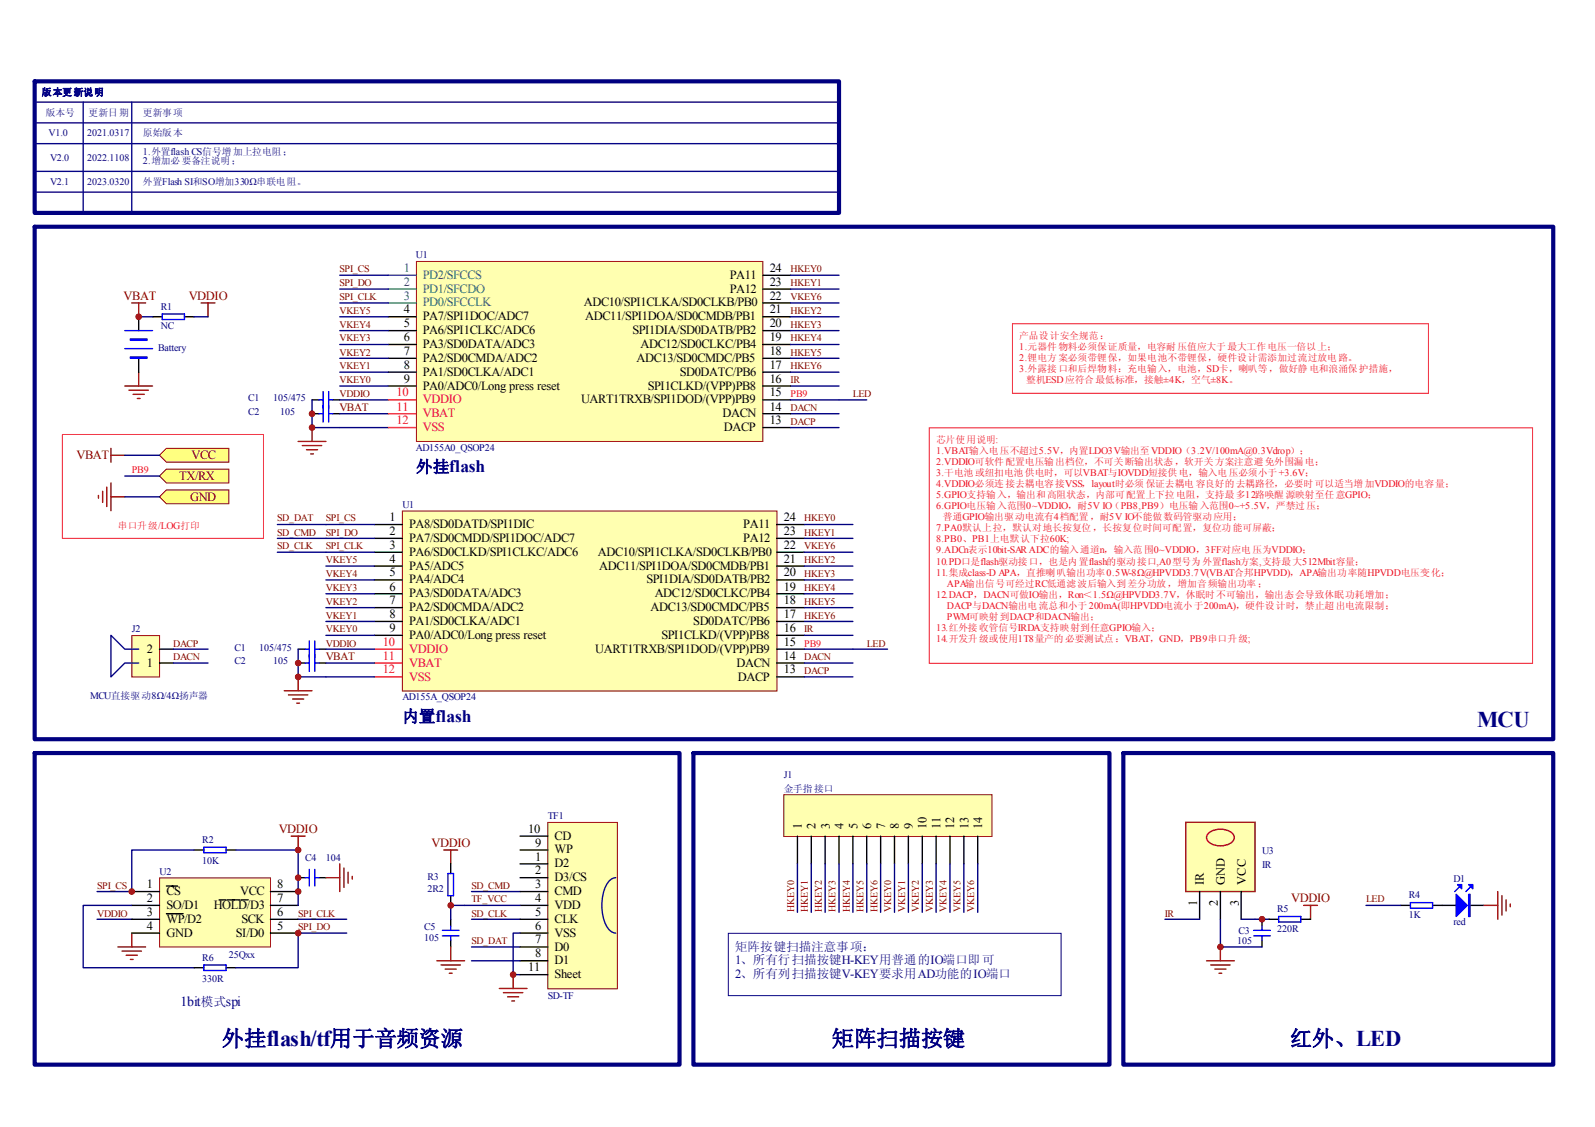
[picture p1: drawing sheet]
<svg xmlns="http://www.w3.org/2000/svg" width="297mm" height="210mm" viewBox="0 0 297 210" stroke-linecap="round" stroke-linejoin="round" font-family="sans-serif">
<path d="M6.5 42.2h282.8v95.5h-282.8zM6.5 140.3h120.1v58h-120.1z" fill="none" stroke="#000080" stroke-width=".77"/>
<path d="M135.6 173.8h62v11.6h-62z" fill="none" stroke="#11037f" stroke-width=".19"/>
<path d="M224.7 178.9h5.2M225.5 179.7h3.6M227.3 176.4v2.5M242.8 168.6h2.6M244.1 168.6v2.6M226.2 180.5h2.1M227 181.3h.5" fill="none" stroke="#800000" stroke-width=".26"/>
<path d="M220.8 153.2h12.9v12.9h-12.9z" fill-rule="evenodd" fill="#ffffb0" stroke="#800000" stroke-width=".26"/>
<path d="M223.4 166.1v5.1M227.3 166.1v5.1M231.2 166.1v5.1" fill="none" stroke="#000" stroke-width=".26"/>
<path d="M225 155.2a3.6 3.6 0 0 1 4.5 0 1.12 1.12 0 0 1-.4 1.9 3.4 3.4 0 0 1-4.3-.7l-.1-.4z" fill="none" stroke="#bf0000" stroke-width=".26"/>
<path d="M216.9 171.2h6.5M231.2 171.2h2.5" fill="none" stroke="#000080" stroke-width=".26"/>
<path d="M24.6 118.5h5.1v7.6h-5.1z" fill="#ffffb0"/>
<path d="M24.6 118.4h5.1v7.7h-5.1z" fill="none" stroke="#800000" stroke-width=".19"/>
<path d="M29.7 123.5h2.6M29.7 120.9h2.6M235 171.2v1.3M235 175.1v1.3" fill="none" stroke="#000" stroke-width=".26"/>
<path d="M233.5 174.3h3.1M233.5 173.3h3.1M235 172.5v.8M235 174.3v.8" fill="none" stroke="#00f" stroke-width=".26"/>
<path d="M32.3 120.9h6.4M32.3 123.5h6.4M87.8 171.2h9.1M87.8 166.1h9.1M87.8 176.4h9.1M96.9 173.8h-1.3v7.7h1.3M227.3 171.2v5.2h7.7M233.7 171.2h2.6" fill="none" stroke="#000080" stroke-width=".26"/>
<path d="M93 184.1h5.1M93.8 184.9h3.6M94.5 185.7h2.1M95.3 186.4h.5M95.6 181.5v2.6" fill="none" stroke="#800000" stroke-width=".26"/>
<path d="M102.1 153.3h12.9v30.9h-12.9z" fill="#ffffb0"/>
<path d="M102 153.2h13v31h-13z" fill="none" stroke="#800000" stroke-width=".19"/>
<g fill="none" stroke="#000" stroke-width=".26">
<path d="M58.1 77.1h1.3M58.1 74.5h1.3M62 77.1h1.3M62 74.5h1.3M96.9 155.7h5.1M96.9 158.3h5.1M83.9 160.9v1.8M83.9 166.8v1.8M83.9 171.2v1.3M83.9 175.1v1.3M96.9 176.4h5.1M96.9 168.6h5.1"/>
<path d="M96.9 171.2h5.1M96.9 173.8h5.1M96.9 178.9h5.1M96.9 163.5h5.1M96.9 166.1h5.1M96.9 160.9h5.1M260.9 168.6h1.8M266.8 168.6h4.4M273.8 168.6h2.5M96.9 181.5h5.1"/>
</g>
<path d="M25.8 120.9h-2.6l-2.5-2.6v7.8l2.5-2.6h2.6M114.7 163.5a2.27 2.27 0 0 0-1.9 1.5 8.9 8.9 0 0 0 .4 7.9l.9 .8 .6 .1" fill="none" stroke="#11037f" stroke-width=".26"/>
<path d="M58.1 74.5v2.6M63.3 74.5h9M63.3 77.1h9M63.3 79.6h9M147.2 77.1h9.1M147.2 71.9h9.1M87.8 178.9h9.1M96.9 168.6h-13v2.6M254.4 168.6h6.5" fill="none" stroke="#000080" stroke-width=".26"/>
<g fill="none" stroke="#800000" stroke-width=".26">
<path d="M58.1 79.6v2.6M55.5 82.2h5.2M56.3 83h3.6M57.1 83.8h2M57.9 84.5h.5M82.6 158.3h2.6M83.9 158.3v2.6M81.4 178.9h5.1M82.1 179.7h3.6M83.9 176.4v2.5M276.3 168.6h2.6M278.9 166.1v5.1"/>
<path d="M279.7 166.8v3.6M280.5 167.6v2.1M281.3 168.4v.5M82.9 180.5h2.1M83.7 181.3h.5"/>
</g>
<g fill="none" stroke="#00f" stroke-width=".26">
<path d="M59.4 77.1h.8M59.4 74.5h.8M60.2 72.9v5.7M61.2 77.1h.8M61.2 72.9v5.7M61.2 74.5h.8M82.4 174.3h3.1M82.4 173.3h3.1M83.4 162.7h1.1v4.1h-1.1zM83.9 172.5v.8M83.9 174.3v.8M262.7 168.1h4.1v1h-4.1z"/>
<path d="M272 165l-1.1 1.1M274 165l-1 1.1"/>
</g>
<g fill="#00f" stroke="#00f" stroke-width=".26">
<path d="M273.5 164.8h.8v.7z"/>
<path d="M271.4 164.8h.8v.7z"/>
<path d="M271.2 166.6l2.1 2-2.1 2.1z"/>
<path d="M273.5 166.6h.3v4.1h-.3z" fill-rule="evenodd"/>
</g>
<path d="M209.2 140.3h80.1v58h-80.1z" fill="none" stroke="#000080" stroke-width=".77"/>
<path d="M146 148.1h38.7v7.7h-38.7z" fill="#ffffb0"/>
<path d="M146 148h38.7v7.8h-38.7z" fill="none" stroke="#800000" stroke-width=".19"/>
<g fill="none" stroke="#000" stroke-width=".26">
<path d="M148.5 155.7v5.2M151.1 155.7v5.2M153.7 155.7v5.2M156.3 155.7v5.2M158.8 155.7v5.2M161.4 155.7v5.2M164 155.7v5.2M166.6 155.7v5.2M169.2 155.7v5.2M171.8 155.7v5.2M174.3 155.7v5.2M176.9 155.7v5.2"/>
<path d="M179.5 155.7v5.2M182.1 155.7v5.2"/>
</g>
<g fill="none" stroke="#000080" stroke-width=".26">
<path d="M148.5 160.9v9M151.1 160.9v9M153.7 160.9v9M156.3 160.9v9M158.8 160.9v9M161.4 160.9v9M164 160.9v9M166.6 160.9v9M169.2 160.9v9M171.8 160.9v9M174.3 160.9v9M176.9 160.9v9"/>
<path d="M179.5 160.9v9M182.1 160.9v9"/>
</g>
<path d="M129.1 140.3h77.5v58h-77.5z" fill="none" stroke="#000080" stroke-width=".77"/>
<path d="M77.6 48.8h64.5v33.4h-64.5z" fill="#ffffb0"/>
<path d="M77.6 48.7h64.5v33.5h-64.5z" fill="none" stroke="#800000" stroke-width=".19"/>
<g fill="none" stroke="#000" stroke-width=".26">
<path d="M72.3 59h5.2M142 59h5.2M142 51.3h5.2M142 53.8h5.2M142 56.4h5.2M72.3 71.9h5.2M72.3 69.3h5.2M72.3 66.7h5.2M72.3 64.2h5.2M72.3 61.6h5.2M142 71.9h5.2M142 69.3h5.2"/>
<path d="M142 66.7h5.2M142 64.2h5.2M142 61.6h5.2M142 79.6h5.2M142 77.1h5.2M142 74.5h5.2"/>
</g>
<path d="M72.3 56.4h5.2M72.3 53.8h5.2M72.3 51.3h5.2" fill="none" stroke="#008080" stroke-width=".26"/>
<path d="M72.3 74.5h5.2M72.3 77.1h5.2M72.3 79.6h5.2" fill="none" stroke="#ee0e22" stroke-width=".26"/>
<path d="M63.3 56.4h9M63.3 53.8h9M63.3 51.3h9M58.1 77.1v2.5h5.2M147.2 79.6h9.1" fill="none" stroke="#000080" stroke-width=".26"/>
<path d="M75 95.3h69.7v33.4h-69.7z" fill="#ffffb0"/>
<path d="M74.9 95.2h69.8v33.5h-69.8z" fill="none" stroke="#800000" stroke-width=".19"/>
<g fill="none" stroke="#000" stroke-width=".26">
<path d="M25.8 59v2.6M28.4 59h1.8M34.3 59h1.9M25.8 66.7v2.6M69.7 97.7h5.2M144.6 97.7h5.2M69.7 118.3h5.2M69.7 115.7h5.2M69.7 113.2h5.2M69.7 110.6h5.2M69.7 100.3h5.2M69.7 102.9h5.2"/>
<path d="M69.7 105.4h5.2M69.7 108h5.2M144.6 118.3h5.2M144.6 115.7h5.2M144.6 113.2h5.2M144.6 110.6h5.2M144.6 100.3h5.2M144.6 102.9h5.2M144.6 105.4h5.2M144.6 108h5.2M55.5 123.5h1.3M55.5 120.9h1.3"/>
<path d="M59.4 123.5h1.3M59.4 120.9h1.3M144.6 126.1h5.2M144.6 123.5h5.2M144.6 120.9h5.2"/>
</g>
<path d="M69.7 120.9h5.2M69.7 123.5h5.2M69.7 126.1h5.2" fill="none" stroke="#ee0e22" stroke-width=".26"/>
<g fill="none" stroke="#000080" stroke-width=".26">
<path d="M25.8 59h2.6M36.2 59h2.5M63.3 59h9M147.2 51.3h9.1M147.2 53.8h9.1M147.2 56.4h9.1M147.2 59h9.1M63.3 61.6h9M63.3 64.2h9M63.3 66.7h9M63.3 69.3h9M63.3 71.9h9"/>
<path d="M147.2 74.5h14.2M147.2 61.6h9.1M147.2 64.2h9.1M147.2 66.7h9.1M147.2 69.3h9.1M51.7 97.7h18M149.8 97.7h9M51.7 102.9h18M51.7 100.3h18M60.7 118.3h9M60.7 115.7h9M60.7 113.2h9"/>
<path d="M60.7 110.6h9M60.7 108h9M60.7 105.4h9M149.8 102.9h9M149.8 100.3h9M149.8 118.3h9M149.8 115.7h9M149.8 113.2h9M149.8 110.6h9M149.8 108h9M149.8 105.4h9M55.5 120.9v5.2h14.2"/>
<path d="M60.7 120.9h9M60.7 123.5h9M149.8 120.9h15.5M149.8 123.5h9M149.8 126.1h9M18.1 166.1h6.4M18.1 171.2h6.4M55.5 171.2h9.1M55.5 173.8h9.1"/>
</g>
<path d="M30.2 58.5h4.1v1h-4.1zM23.2 64.9h5.2M23.2 61.6h5.2M57.6 119.4v5.6M58.6 119.4v5.6M56.8 123.5h.8M56.8 120.9h.8M58.6 123.5h.8M58.6 120.9h.8" fill="none" stroke="#00f" stroke-width=".26"/>
<g fill="none" stroke="#800000" stroke-width=".26">
<path d="M24.5 56.4h2.6M25.8 56.4v2.6M37.4 56.4h2.6M38.7 56.4v2.6M23.2 71.9h5.2M24 72.7h3.6M24.8 73.4h2.1M25.6 74.2h.5M25.8 69.3v2.6M52.9 128.6h5.2M53.7 129.4h3.6M54.5 130.2h2.1"/>
<path d="M55.3 131h.5M55.5 126.1v2.5M54.2 155.7h2.6M55.5 155.7v2.6M22 176.4h5.1M22.7 177.1h3.6M23.5 177.9h2.1M24.3 178.7h.5M24.5 173.8v2.6"/>
</g>
<g fill="#00f" stroke="#00f" stroke-width=".26">
<path d="M24.3 63.1h3.1v.3h-3.1z" fill-rule="evenodd"/>
<path d="M24.3 66.5h3.1v.2h-3.1z" fill-rule="evenodd"/>
</g>
<path d="M6.5 15.1h149.8v24.6h-149.8z" fill="none" stroke="#000080" stroke-width=".77"/>
<path d="M6.5 19h149.8M15.5 19v20.7M24.5 19v20.7M6.5 22.9h149.8M6.5 26.8h149.8M6.5 31.9h149.8M6.5 35.8h149.8" fill="none" stroke="#11037f" stroke-width=".26"/>
<path d="M29.8 163.6h20.6v12.8h-20.6z" fill="#ffffb0"/>
<path d="M29.7 163.5h20.7v12.9h-20.7z" fill="none" stroke="#800000" stroke-width=".19"/>
<g fill="none" stroke="#000" stroke-width=".26">
<path d="M36.2 158.3h1.8M42.1 158.3h1.8M24.5 166.1h5.2M24.5 168.6h5.2M24.5 171.2h5.2M24.5 173.8h5.2M31 165h2.1M31 170.2h3.1M40.8 167.6h1.3M42.4 167.6h2.3M44.9 167.6h1.3M50.4 166.1h5.1"/>
<path d="M50.4 168.6h5.1M50.4 171.2h5.1M50.4 173.8h5.1M55.5 163.5h1.3M59.4 163.5h1.3M236.3 171.2h1.8M242.3 171.2h1.8"/>
</g>
<path d="M38 157.8h4.1v1h-4.1zM56.8 163.5h.8M57.6 161.9v3.1M58.6 163.5h.8M58.6 161.9v3.1M238.1 170.7h4.2v1h-4.2z" fill="none" stroke="#00f" stroke-width=".26"/>
<path d="M36.2 158.3h-11.7v7.8M43.9 158.3h11.6v10.3M24.5 168.6h-9v11.6h20.7" fill="none" stroke="#000080" stroke-width=".26"/>
<path d="M18.3 92.3v.5M19.1 91.5v2.1M19.9 90.7v3.6M20.7 83.5v2.6M20.7 90v5.1M20.7 92.5h2.5M20.7 84.8h2.5M60.7 163.5h2.6M63.3 160.9v5.2M64.1 161.7v3.6M64.8 162.4v2.1M65.6 163.2v.5" fill="none" stroke="#800000" stroke-width=".26"/>
<path d="M173.1 79.7h112.3v43.8h-112.3zM188.6 60.3h77.4v13h-77.4z" fill="none" stroke="#ee0e22" stroke-width=".19"/>
<g fill="#800000" stroke="#800000" stroke-width=".19">
<circle cx="95.6" cy="181.5" r=".52"/>
<circle cx="83.9" cy="168.6" r=".52"/>
<circle cx="55.5" cy="123.5" r=".52"/>
<circle cx="55.5" cy="126.1" r=".52"/>
<circle cx="25.8" cy="59" r=".52"/>
<circle cx="58.1" cy="77.1" r=".52"/>
<circle cx="58.1" cy="79.6" r=".52"/>
<circle cx="24.5" cy="166" r=".52"/>
<circle cx="55.5" cy="158.3" r=".52"/>
<circle cx="55.5" cy="166" r=".52"/>
<circle cx="55.5" cy="163.5" r=".52"/>
<circle cx="227.3" cy="176.4" r=".52"/>
<circle cx="235" cy="171.2" r=".52"/>
</g>
<g fill="#ffff80" stroke="#800000" stroke-width=".19">
<path d="M29.7 88.7l1.3-1.3h11.6v2.6h-11.6z" fill-rule="evenodd"/>
<path d="M29.7 92.5l1.3-1.3h11.6v2.6h-11.6z" fill-rule="evenodd"/>
<path d="M29.7 84.8l1.3-1.3h11.6v2.6h-11.6z" fill-rule="evenodd"/>
</g>
<path d="M23.2 84.8h6.5M23.2 88.7h6.5M23.2 92.5h6.5M55.5 173.8v6.4h-11.6" fill="none" stroke="#000080" stroke-width=".26"/>
<path d="M11.6 80.9h37.5v19.4h-37.5z" fill="none" stroke="#ee0e22" stroke-width=".19"/>
<path d="M36.2 180.2h1.8M42.1 180.2h1.8" fill="none" stroke="#000" stroke-width=".26"/>
<path d="M38 179.7h4.1v1.1h-4.1z" fill="none" stroke="#00f" stroke-width=".26"/>
<circle cx="55.5" cy="173.8" r=".52" fill="#800000" stroke="#800000" stroke-width=".19"/>
<text font-size="4.2" fill="#000080" x="275.1" y="135.5">MCU</text>
<g font-size="4.1" fill="#000080">
<text x="41.3" y="194.8">外挂flash/tf用于音频资源</text>
<text x="154.9" y="194.8">矩阵扫描按键</text>
<text x="240.2" y="194.8">红外、LED</text>
</g>
<g font-size="3.1" fill="#000080">
<text x="77.5" y="88">外挂flash</text>
<text x="74.9" y="134.5">内置flash</text>
</g>
<text font-size="2.6" fill="#000080" x="33.6" y="187.4">1bit模式spi</text>
<g font-size="2.3" fill="#008080">
<text x="75.2" y="53.2">2</text>
<text x="75.2" y="50.6">1</text>
<text x="78.7" y="51.9">PD2/SFCCS</text>
<text x="75.2" y="55.8">3</text>
<text x="78.7" y="57.1">PD0/SFCCLK</text>
<text x="78.7" y="54.5">PD1/SFCDO</text>
</g>
<g font-size="2.3">
<text x="135.9" y="51.9">PA11</text>
<text x="143.3" y="50.6">24</text>
<text x="143.3" y="53.2">23</text>
<text x="75.2" y="58.3">4</text>
<text x="78.7" y="59.6">PA7/SPI1DOC/ADC7</text>
<text x="108.7" y="57.1">ADC10/SPI1CLKA/SD0CLKB/PB0</text>
<text x="109" y="59.6">ADC11/SPI1DOA/SD0CMDB/PB1</text>
<text x="135.9" y="54.5">PA12</text>
<text x="143.3" y="55.8">22</text>
<text x="143.3" y="58.3">21</text>
<text x="75.2" y="63.5">6</text>
<text x="75.2" y="61">5</text>
<text x="78.7" y="64.8">PA3/SD0DATA/ADC3</text>
<text x="78.7" y="62.2">PA6/SPI1CLKC/ADC6</text>
<text x="117.8" y="62.2">SPI1DIA/SD0DATB/PB2</text>
<text x="119.3" y="64.8">ADC12/SD0CLKC/PB4</text>
<text x="143.3" y="61">20</text>
<text x="143.3" y="63.5">19</text>
<text x="75.2" y="71.3">9</text>
<text x="75.2" y="68.7">8</text>
<text x="75.2" y="66.1">7</text>
<text x="78.7" y="69.9">PA1/SD0CLKA/ADC1</text>
<text x="78.7" y="67.4">PA2/SD0CMDA/ADC2</text>
<text x="118.5" y="67.4">ADC13/SD0CMDC/PB5</text>
<text x="126.6" y="69.9">SD0DATC/PB6</text>
<text x="143.3" y="66.1">18</text>
<text x="143.3" y="68.7">17</text>
<text x="143.3" y="71.3">16</text>
<text x="78.7" y="72.6">PA0/ADC0/Long press reset</text>
<text x="108.2" y="75.1">UART1TRXB/SPI1DOD/(VPP)PB9</text>
<text x="120.6" y="72.6">SPI1CLKD/(VPP)PB8</text>
<text x="134.5" y="77.7">DACN</text>
<text x="143.3" y="76.5">14</text>
<text x="143.3" y="73.8">15</text>
<text x="134.8" y="80.3">DACP</text>
<text x="143.3" y="79">13</text>
<text x="72.6" y="99.7">2</text>
<text x="72.6" y="97">1</text>
<text x="76.2" y="100.9">PA7/SD0CMDD/SPI1DOC/ADC7</text>
<text x="76.2" y="98.3">PA8/SD0DATD/SPI1DIC</text>
<text x="138.4" y="98.3">PA11</text>
<text x="138.4" y="100.9">PA12</text>
<text x="146" y="97">24</text>
<text x="146" y="99.7">23</text>
<text x="72.6" y="107.4">5</text>
<text x="72.6" y="104.8">4</text>
<text x="72.6" y="102.2">3</text>
<text x="76.2" y="106.1">PA5/ADC5</text>
<text x="76.2" y="103.5">PA6/SD0CLKD/SPI1CLKC/ADC6</text>
<text x="111.3" y="103.5">ADC10/SPI1CLKA/SD0CLKB/PB0</text>
<text x="111.6" y="106.1">ADC11/SPI1DOA/SD0CMDB/PB1</text>
<text x="146" y="102.2">22</text>
<text x="146" y="104.8">21</text>
<text x="146" y="107.4">20</text>
<text x="72.6" y="112.5">7</text>
<text x="72.6" y="110">6</text>
<text x="76.2" y="113.8">PA2/SD0CMDA/ADC2</text>
<text x="76.2" y="111.3">PA3/SD0DATA/ADC3</text>
<text x="76.2" y="108.6">PA4/ADC4</text>
<text x="120.4" y="108.6">SPI1DIA/SD0DATB/PB2</text>
<text x="121.2" y="113.8">ADC13/SD0CMDC/PB5</text>
<text x="121.9" y="111.3">ADC12/SD0CLKC/PB4</text>
<text x="146" y="110">19</text>
<text x="146" y="112.5">18</text>
<text x="72.6" y="117.7">9</text>
<text x="72.6" y="115.2">8</text>
<text x="76.2" y="119">PA0/ADC0/Long press reset</text>
<text x="76.2" y="116.4">PA1/SD0CLKA/ADC1</text>
<text x="123.2" y="119">SPI1CLKD/(VPP)PB8</text>
<text x="129.1" y="116.4">SD0DATC/PB6</text>
<text x="146" y="115.2">17</text>
<text x="146" y="117.7">16</text>
<text x="27.3" y="124.1">1</text>
<text x="27.3" y="121.6">2</text>
<text x="110.8" y="121.6">UART1TRXB/SPI1DOD/(VPP)PB9</text>
<text x="137.2" y="124.1">DACN</text>
<text x="146" y="125.4">13</text>
<text x="146" y="122.9">14</text>
<text x="146" y="120.2">15</text>
<text x="137.4" y="126.8">DACP</text>
<text x="98.4" y="155.1">10</text>
<text x="149.4" y="154.4" transform="rotate(-90 149.4 154.4)">1</text>
<text x="151.9" y="154.4" transform="rotate(-90 151.9 154.4)">2</text>
<text x="154.5" y="154.4" transform="rotate(-90 154.5 154.4)">3</text>
<text x="157.1" y="154.4" transform="rotate(-90 157.1 154.4)">4</text>
<text x="159.7" y="154.4" transform="rotate(-90 159.7 154.4)">5</text>
<text x="162.2" y="154.4" transform="rotate(-90 162.2 154.4)">6</text>
<text x="164.8" y="154.4" transform="rotate(-90 164.8 154.4)">7</text>
<text x="167.4" y="154.4" transform="rotate(-90 167.4 154.4)">8</text>
<text x="170" y="154.4" transform="rotate(-90 170 154.4)">9</text>
<text x="172.6" y="154.4" transform="rotate(-90 172.6 154.4)">10</text>
<text x="175.2" y="154.4" transform="rotate(-90 175.2 154.4)">11</text>
<text x="177.7" y="154.4" transform="rotate(-90 177.7 154.4)">12</text>
<text x="180.3" y="154.4" transform="rotate(-90 180.3 154.4)">13</text>
<text x="182.9" y="154.4" transform="rotate(-90 182.9 154.4)">14</text>
<text x="99.7" y="157.7">9</text>
<text x="99.7" y="160.3">1</text>
<text x="103.3" y="156.4">CD</text>
<text x="103.3" y="158.9">WP</text>
<text x="103.3" y="161.6">D2</text>
<text x="27.3" y="165.5">1</text>
<text x="27.3" y="168">2</text>
<text x="31" y="166.7">CS</text>
<text x="44.7" y="166.7">VCC</text>
<text x="51.6" y="168">7</text>
<text x="51.6" y="165.5">8</text>
<text x="99.7" y="168">4</text>
<text x="99.7" y="162.8">2</text>
<text x="99.7" y="165.5">3</text>
<text x="103.3" y="164.1">D3/CS</text>
<text x="103.3" y="166.7">CMD</text>
<text x="224.2" y="164.8" transform="rotate(-90 224.2 164.8)">IR</text>
<text x="228.1" y="164.8" transform="rotate(-90 228.1 164.8)">GND</text>
<text x="232" y="164.8" transform="rotate(-90 232 164.8)">VCC</text>
<text x="27.3" y="170.6">3</text>
<text x="27.3" y="173.2">4</text>
<text x="31" y="169.3">SO/D1</text>
<text x="31" y="171.9">WP/D2</text>
<text x="39.8" y="169.3">HOLD/D3</text>
<text x="45" y="171.9">SCK</text>
<text x="51.6" y="173.2">5</text>
<text x="51.6" y="170.6">6</text>
<text x="99.7" y="170.6">5</text>
<text x="99.7" y="173.2">6</text>
<text x="103.3" y="169.3">VDD</text>
<text x="103.3" y="171.9">CLK</text>
<text x="222.9" y="168.7" transform="rotate(-90 222.9 168.7)">1</text>
<text x="226.8" y="168.7" transform="rotate(-90 226.8 168.7)">2</text>
<text x="230.7" y="168.7" transform="rotate(-90 230.7 168.7)">3</text>
<text x="31" y="174.4">GND</text>
<text x="43.9" y="174.4">SI/D0</text>
<text x="99.7" y="175.7">7</text>
<text x="99.7" y="178.3">8</text>
<text x="103.3" y="177.1">D0</text>
<text x="103.3" y="174.4">VSS</text>
<text x="103.3" y="179.6">D1</text>
<text x="98.4" y="180.9">11</text>
<text x="103.3" y="182.2">Sheet</text>
</g>
<g font-size="2.3" fill="#800000">
<text x="23" y="55.8">VBAT</text>
<text x="35.1" y="55.8">VDDIO</text>
<text x="14.2" y="85.4">VBAT</text>
<text x="33.4" y="89.3">TX/RX</text>
<text x="35.6" y="85.4">VCC</text>
<text x="35.4" y="93.2">GND</text>
<text x="51.9" y="155.1">VDDIO</text>
<text x="80.3" y="157.7">VDDIO</text>
<text x="240.5" y="168">VDDIO</text>
</g>
<g font-size="2.3" fill="#ee0e22">
<text x="73.8" y="73.8">10</text>
<text x="73.8" y="76.5">11</text>
<text x="78.7" y="75.1">VDDIO</text>
<text x="78.7" y="77.7">VBAT</text>
<text x="73.8" y="79">12</text>
<text x="78.7" y="80.3">VSS</text>
<text x="71.3" y="120.2">10</text>
<text x="71.3" y="122.9">11</text>
<text x="71.3" y="125.4">12</text>
<text x="76.2" y="121.6">VDDIO</text>
<text x="76.2" y="124.1">VBAT</text>
<text x="76.2" y="126.8">VSS</text>
</g>
<g font-size="2.3" fill="#11037f">
<text x="136.9" y="177.1">矩阵按键扫描注意事项：</text>
<text x="136.9" y="179.6">1、所有行扫描按键H-KEY用普通的IO端口即可</text>
<text x="136.9" y="182.2">2、所有列扫描按键V-KEY要求用AD功能的IO端口</text>
</g>
<g font-size="2.1" fill="#800000">
<text x="63.2" y="76.6">VBAT</text>
<text x="60.7" y="123">VBAT</text>
</g>
<g font-size="1.9" fill="#11037f">
<text x="9.1" y="25.4">V1.0</text>
<text x="16.3" y="25.4">2021.0317</text>
<text x="26.6" y="28.8">1.外置flash CS信号增 加上拉电阻；</text>
<text x="9.3" y="30.1">V2.0</text>
<text x="9.3" y="34.5">V2.1</text>
<text x="16.3" y="30.1">2022.1108</text>
<text x="16.3" y="34.5">2023.0320</text>
<text x="26.6" y="30.6">2.增加必 要备注说明；</text>
</g>
<g font-size="1.9" fill="#800000">
<text x="63.2" y="50.7">SPI_CS</text>
<text x="63.2" y="53.3">SPI_DO</text>
<text x="147.2" y="50.7">HKEY0</text>
<text x="147.2" y="53.3">HKEY1</text>
<text x="63.2" y="55.9">SPI_CLK</text>
<text x="63.2" y="58.4">VKEY5</text>
<text x="147.2" y="58.4">HKEY2</text>
<text x="147.2" y="55.9">VKEY6</text>
<text x="63.2" y="63.6">VKEY3</text>
<text x="63.2" y="61.1">VKEY4</text>
<text x="147.2" y="61.1">HKEY3</text>
<text x="147.2" y="63.6">HKEY4</text>
<text x="63.2" y="71.4">VKEY0</text>
<text x="63.2" y="68.8">VKEY1</text>
<text x="63.2" y="66.2">VKEY2</text>
<text x="147.2" y="66.2">HKEY5</text>
<text x="147.2" y="71.4">IR</text>
<text x="147.2" y="68.8">HKEY6</text>
<text x="63.2" y="73.9">VDDIO</text>
<text x="147.2" y="76.6">DACN</text>
<text x="158.8" y="73.9">LED</text>
<text x="147.2" y="79.1">DACP</text>
<text x="51.6" y="99.8">SD_CMD</text>
<text x="51.6" y="97.1">SD_DAT</text>
<text x="60.7" y="97.1">SPI_CS</text>
<text x="60.7" y="99.8">SPI_DO</text>
<text x="149.8" y="97.1">HKEY0</text>
<text x="149.8" y="99.8">HKEY1</text>
<text x="51.6" y="102.3">SD_CLK</text>
<text x="60.7" y="102.3">SPI_CLK</text>
<text x="60.7" y="107.5">VKEY4</text>
<text x="60.7" y="104.9">VKEY5</text>
<text x="149.8" y="104.9">HKEY2</text>
<text x="149.8" y="107.5">HKEY3</text>
<text x="149.8" y="102.3">VKEY6</text>
<text x="60.7" y="112.6">VKEY2</text>
<text x="60.7" y="110.1">VKEY3</text>
<text x="149.8" y="110.1">HKEY4</text>
<text x="149.8" y="112.6">HKEY5</text>
<text x="60.7" y="117.8">VKEY0</text>
<text x="60.7" y="115.2">VKEY1</text>
<text x="149.8" y="117.8">IR</text>
<text x="149.8" y="115.2">HKEY6</text>
<text x="32.3" y="123">DACN</text>
<text x="32.3" y="120.4">DACP</text>
<text x="60.7" y="120.4">VDDIO</text>
<text x="149.8" y="123">DACN</text>
<text x="149.8" y="125.5">DACP</text>
<text x="161.5" y="120.4">LED</text>
<text x="18.1" y="165.5">SPI_CS</text>
<text x="87.8" y="165.5">SD_CMD</text>
<text x="18.1" y="170.7">VDDIO</text>
<text x="55.5" y="170.7">SPI_CLK</text>
<text x="55.5" y="173.2">SPI_DO</text>
<text x="87.8" y="170.7">SD_CLK</text>
<text x="87.8" y="168.1">TF_VCC</text>
<text x="147.9" y="169.9" transform="rotate(-90 147.9 169.9)">HKEY0</text>
<text x="150.5" y="169.9" transform="rotate(-90 150.5 169.9)">HKEY1</text>
<text x="153.1" y="169.9" transform="rotate(-90 153.1 169.9)">HKEY2</text>
<text x="155.6" y="169.9" transform="rotate(-90 155.6 169.9)">HKEY3</text>
<text x="158.2" y="169.9" transform="rotate(-90 158.2 169.9)">HKEY4</text>
<text x="160.8" y="169.9" transform="rotate(-90 160.8 169.9)">HKEY5</text>
<text x="163.4" y="169.9" transform="rotate(-90 163.4 169.9)">HKEY6</text>
<text x="165.9" y="169.9" transform="rotate(-90 165.9 169.9)">VKEY0</text>
<text x="168.6" y="169.9" transform="rotate(-90 168.6 169.9)">VKEY1</text>
<text x="171.1" y="169.9" transform="rotate(-90 171.1 169.9)">VKEY2</text>
<text x="173.7" y="169.9" transform="rotate(-90 173.7 169.9)">VKEY3</text>
<text x="176.3" y="169.9" transform="rotate(-90 176.3 169.9)">VKEY4</text>
<text x="178.9" y="169.9" transform="rotate(-90 178.9 169.9)">VKEY5</text>
<text x="181.4" y="169.9" transform="rotate(-90 181.4 169.9)">VKEY6</text>
<text x="216.9" y="170.7">IR</text>
<text x="254.4" y="168.1">LED</text>
<text x="87.8" y="175.9">SD_DAT</text>
</g>
<g font-size="1.9" fill="#000080">
<text x="77.5" y="48.1">U1</text>
<text x="30" y="57.7">R1</text>
<text x="29.5" y="65.5">Battery</text>
<text x="30" y="61.3">NC</text>
<text x="46.2" y="77.3">C2</text>
<text x="46.2" y="74.7">C1</text>
<text x="50.9" y="74.7">105/475</text>
<text x="52.2" y="77.3">105</text>
<text x="77.5" y="84">AD155A0_QSOP24</text>
<text x="74.9" y="94.6">U1</text>
<text x="24.6" y="117.8">J2</text>
<text x="43.7" y="123.7">C2</text>
<text x="43.7" y="121.2">C1</text>
<text x="48.3" y="121.2">105/475</text>
<text x="50.9" y="123.7">105</text>
<text x="16.8" y="130.1">MCU直接驱动8Ω/4Ω扬声器</text>
<text x="74.9" y="130.4">AD155A_QSOP24</text>
<text x="146" y="144.9">J1</text>
<text x="102" y="152.6">TF1</text>
<text x="37.7" y="157">R2</text>
<text x="37.7" y="160.9">10K</text>
<text x="56.8" y="160.4">C4</text>
<text x="60.7" y="160.4">104</text>
<text x="235" y="159.1">U3</text>
<text x="235" y="161.6">IR</text>
<text x="29.7" y="162.9">U2</text>
<text x="79.6" y="163.9">R3</text>
<text x="79.6" y="166">2R2</text>
<text x="262.4" y="167.3">R4</text>
<text x="270.7" y="164.2">D1</text>
<text x="79" y="173.2">C5</text>
<text x="237.8" y="169.9">R5</text>
<text x="237.8" y="173.5">220R</text>
<text x="262.4" y="171">1K</text>
<text x="270.7" y="172.2">red</text>
<text x="37.7" y="178.9">R6</text>
<text x="42.6" y="178.4">25Qxx</text>
<text x="79" y="175.3">105</text>
<text x="230.4" y="175.9">105</text>
<text x="230.6" y="174">C3</text>
<text x="37.7" y="182.8">330R</text>
<text x="102" y="186.1">SD-TF</text>
</g>
<g font-size="1.9" fill="#ee0e22">
<text x="189.8" y="65.2">1.元器件 物料必须保证质量，电容耐 压值应大于 最大工作电压一倍以上；</text>
<text x="189.8" y="67.2">2.锂电方 案必须带锂保，如果电池不带锂保，硬件设计需添加过流过放电 路。</text>
<text x="189.8" y="69.3">3.外露接 口和后焊物料：充电输入，电池，SD卡，喇叭等，做好静 电和浪涌保护措施，</text>
<text x="147.2" y="73.9">PB9</text>
<text x="24.6" y="88.2">PB9</text>
<text x="174.3" y="84.5">1.VBAT输入电压不超过5.5V，内置LDO3V输出至VDDIO（3.2V/100mA@0.3Vdrop）；</text>
<text x="174.3" y="86.5">2.VDDIO可软件 配置电压输出档位，不可关断输出状态 ，软开关方案注意避免外围漏电；</text>
<text x="174.3" y="88.7">3.干电池 或纽扣电池供电时，可以VBAT与IOVDD短接供 电，输入电 压必须小于+3.6V；</text>
<text x="174.3" y="90.7">4.VDDIO必须连 接去耦电容接VSS，layout时必须 保证去耦电 容良好的去耦路径，必要时 可以适当增 加VDDIO的电容量；</text>
<text x="174.3" y="92.8">5.GPIO支持输入，输出和高阻状态，内部可配置上下拉 电阻，支持最多12路唤醒 源映射至任 意GPIO；</text>
<text x="174.3" y="94.8">6.GPIO电压输入范围0~VDDIO，耐5V IO（PB8,PB9）电压输 入范围0~+5.5V，严禁过 压；</text>
<text x="174.3" y="99">7.PA0默认上拉，默认对地长按复位 ，长按复位时间可配置，复位功 能可屏蔽；</text>
<text x="174.3" y="101">8.PB0、PB1上电默认下拉60K;</text>
<text x="174.3" y="103.1">9.ADCn表示10bit-SAR ADC的输入通道n，输入范 围0~VDDIO，3FF对应电 压为VDDIO；</text>
<text x="174.3" y="105.2">10.PD口是flash驱动接口，也是内置flash的驱动接口,A0型号为 外置flash方案,支持最大512Mbit容量；</text>
<text x="174.3" y="107.2">11.集成class-D APA，直推喇叭输出功率0.5W-8Ω@HPVDD3.7V(VBAT合邦HPVDD)，APA输出功率随HPVDD电压变化；</text>
<text x="174.3" y="111.4">12.DACP，DACN可做IO输出，Ron＜1.5Ω@HPVDD3.7V，休眠时不可输出，输出态会导致休眠功耗增加；</text>
<text x="176.4" y="109.3">APA输出信号可经过RC低通滤波后输入到差分功放，增加音频输出功率 ；</text>
<text x="176.4" y="113.4">DACP与DACN输出电 流总和小于200mA(即HPVDD电流小于200mA)，硬件设计时，禁止超 出电流限制；</text>
<text x="174.3" y="117.5">13.红外接 收管信号IRDA支持映射到任意GPIO输入；</text>
<text x="174.3" y="119.6">14.开发升 级或使用1T8量产的 必要测试点 ：VBAT，GND，PB9串口升级;</text>
<text x="176.4" y="115.5">PWM可映射到DACP和DACN输出；</text>
<text x="149.8" y="120.4">PB9</text>
</g>
<g font-size="1.8" fill="#11037f">
<text x="7.8" y="17.8">版本更 新说明</text>
<text x="8.6" y="21.6">版本号</text>
<text x="16.5" y="21.6">更新日期</text>
<text x="26.6" y="21.6">更新事项</text>
<text x="26.6" y="25.4">原始版本</text>
<text x="26.6" y="34.5">外置Flash SI和SO增加330Ω串联电阻。</text>
</g>
<g font-size="1.8" fill="#ee0e22">
<text x="189.8" y="63.1">产品设计安全规范：</text>
<text x="191.1" y="71.4">整机ESD应符合 最低标准，接触±4K，空气±8K。</text>
<text x="174.3" y="82.5">芯片使用说明:</text>
<text x="21.9" y="98.5">串口升级/LOG打印</text>
<text x="175.6" y="96.9">普通GPIO输出驱动电流有4档配置 ，耐5V IO不能做数码管驱动应用；</text>
</g>
<text font-size="1.8" fill="#000080" x="146" y="147.4">金手指 接口</text>
</svg>
